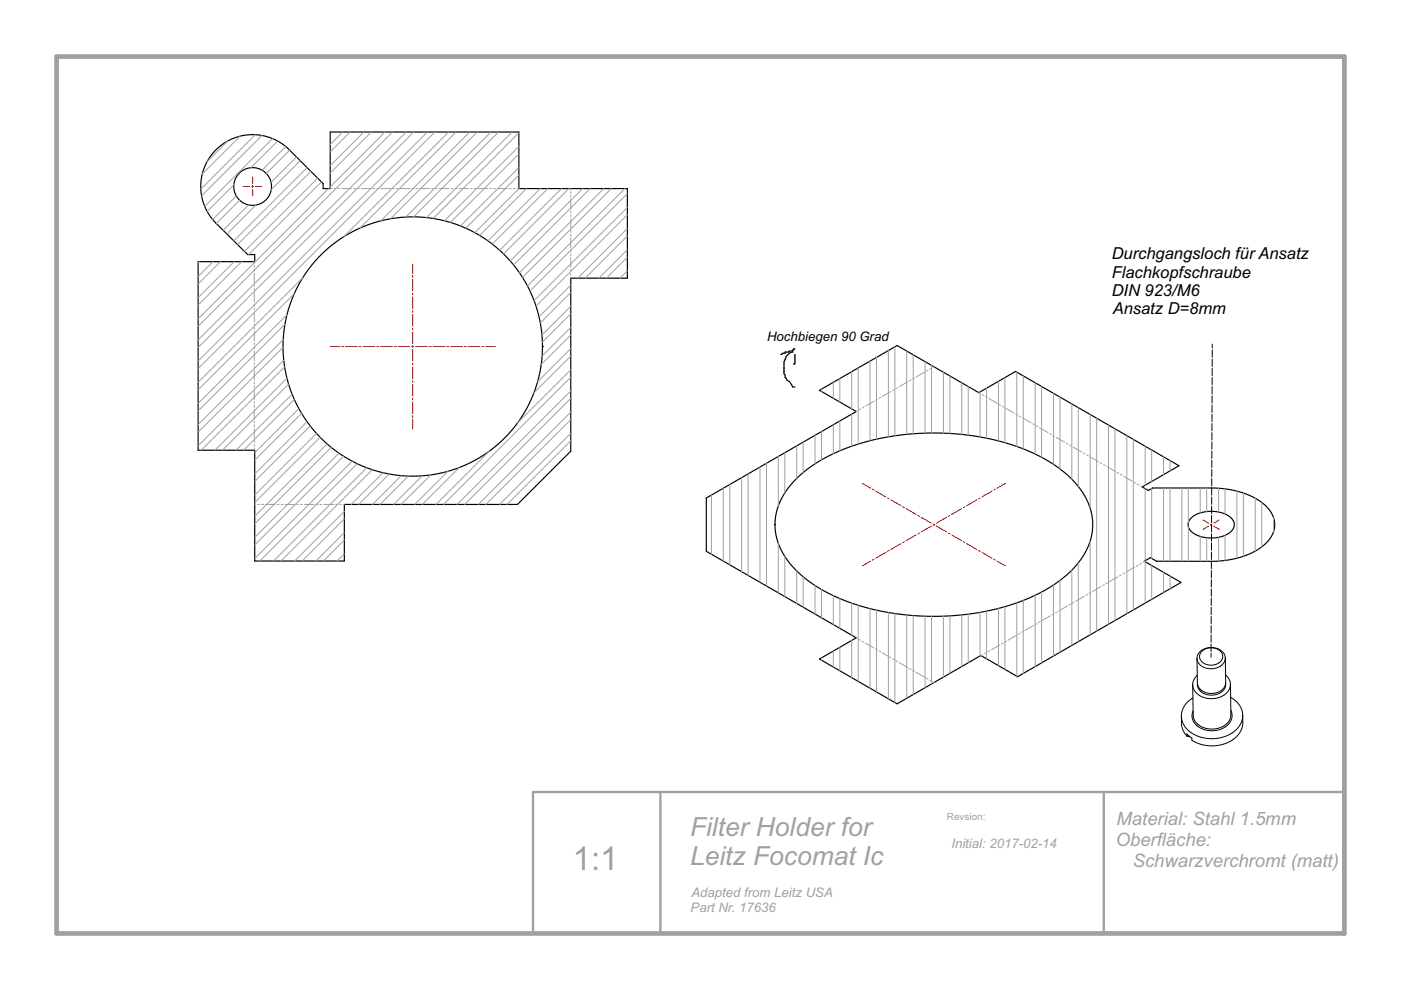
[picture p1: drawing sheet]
<svg xmlns="http://www.w3.org/2000/svg" width="297mm" height="210mm" viewBox="0 0 297 210" stroke-linecap="round" stroke-linejoin="round" font-family="sans-serif">
<g fill="none" stroke="#000" stroke-width=".25">
<path d="M45.8 31.8l2.4-1.9 2.9-1.1 1.5-.2h1.5l3 .5 2.1 1 2 1.5 7.3 7.3v1.1h1.5v-12h40v12h23v19h-12v36.7l-11.3 11.3h-36.7v11.9h-19v-23.4h-12v-40h12v-1.5h-1.5l-6.7-6.7-1.6-1.9-1-2.3-.4-1.4-.2-1.6 .2-3 .5-1.5 .6-1.4 .9-1.3zM115 73.5h.1M167.8 74.4h-.4l-.3 .2h-.6v.3h-.5l-.5 .2M168.5 74l-.4 .2v.4a1.87 1.87 0 0 0-1.6 1.7l-.3 .4v2.6l.3 .2v.5l.4 .7 .5 .2 .7 1.2h.4M168.5 75.1v1.9l-.2 .2h.2M149.8 105.6l31.7-18.3-7.8-4.5 16.5-9.5 17.3 10 7.8-4.5 34.7 19.9-7.8 4.5 1.3 .8 .9-.5h12.7l3 .2a13.2 13.2 0 0 1 9.4 4.9 5.2 5.2 0 0 1-1.7 7.1 17.8 17.8 0 0 1-11 3.3h-11.6l-1.3-.8-1.3 .8 7.8 4.5-34.6 20-7.8-4.5-17.8 10.2-16.5-9.5 7.8-4.5-31.7-18.3zM168.7 101.7a35.8 35.8 0 0 1 18.7-8.9 53.7 53.7 0 0 1 32.6 3.7 21.2 21.2 0 0 1 10.9 10.5 12.4 12.4 0 0 1-3.2 13.4 34.7 34.7 0 0 1-18.4 9.1 54 54 0 0 1-33.3-3.5 21.2 21.2 0 0 1-10.9-10.5 12.4 12.4 0 0 1 3.2-13.4zM252.5 109.8l1-.7 1.4-.5 1.7-.2 1.6 .1 1.5 .5 1.2 .7 .6 .9 .2 .9-.3 .6-.4 .6-1.5 .9-2 .4-2.1-.1-1.9-.6-1.2-1-.4-.6v-.7l.2-.6z"/>
<circle cx="53.6" cy="39.5" r="4"/>
<circle cx="87.5" cy="73.5" r="27.5"/>
</g>
<g fill="none" stroke="#000" stroke-width=".21">
<path d="M257 78.1v1.5M257 76.1v1.6M257 74.2v1.6M257 73v.8M256.9 99.5v1.6M256.9 97.6v1.5M256.9 95.6v1.6M256.9 93.7v1.5M257 91.7l-.1 1.6M257 89.8v1.5M257 87.8v1.6M257 85.9v1.5"/>
<path d="M257 83.9v1.6M257 82v1.5M257 80v1.6M256.8 119v1.6M256.9 117.1l-.1 1.5M256.9 115.1v1.6M256.9 113.2v1.5M256.9 111.2v1.6M256.9 109.3v1.5M256.9 107.3v1.6M256.9 105.4v1.5M256.9 103.4v1.6"/>
<path d="M256.9 101.5v1.5M254.8 138.1l.6-.4 .8-.3h.8l.9 .1 .6 .4 .5 .5 .2 .6v.6l-.5 .8-.9 .5-1 .1-1.1-.1-.8-.5-.5-.8v-.8zM256.8 138.5v.8M256.8 136.6v1.5M256.8 134.6v1.6M256.8 132.7v1.5M256.8 130.7v1.6M256.8 128.8v1.5M256.8 126.8v1.6M256.8 124.9v1.5M256.8 122.9v1.6M256.8 121v1.5"/>
<path d="M259.8 139.5l-.3-.9-.6-.7-1-.5-1.1-.1-1.2 .2-1 .5-.6 .7-.2 .9M259.8 139.5l-.2 .9-.7 .7-.9 .5-1.2 .2-1.1-.2-1-.4-.7-.8-.2-.8M259.8 139.5l.1 5.3-.1 .6-.5 .6-.6 .6-.9 .3-.9 .1-.9-.1-.9-.3-.7-.5-.4-.6-.1-.6-.1-5.3M250.5 151.8l.1 2.5 .4 .9 .6 .9M251.6 156.1l.7 .1M252.3 156.2h.1M252.9 145.2l.1 6.7 .3 1 .7 .7 1 .6 1.1 .3 1.1 .1 1.3-.2 1-.5 .8-.6 .5-.8 .2-1M252.9 148l-1 .7-.8 1-.4 1-.2 1.1M253.8 143.2l-.7 1-.2 1M259.8 143.1l.8 .9 .3 1.1M259.9 144.9l-.2 .9-.6 .8-1 .6-1.2 .2-1.2-.2-1-.5-.6-.8-.2-.9M260.9 145.1l-.3 1.1-.9 1-1.3 .7-1.5 .2-1.5-.2-1.3-.6-.9-1-.3-1.1"/>
<path d="M260.9 145.1l.1 6.4M260.9 147.8l1.2 .9 .7 .9 .5 1 .2 1M261 150.6l.2 .8v.7l-.2 .7-.5 .7-1.5 1-2 .4-2-.3-1.5-1-.5-.6-.2-.8v-.8l.2-.7M261 151.5h.1M263.5 151.6v2.2l-.6 1.5-1.2 1.3-1.8 1-2.2 .5-2.3-.1-1.5-.4-1.2-.6v-.5l-1.1-.9v.5M263.5 151.6l-.1 1-.4 .9-.6 .9-.8 .7-2.1 1.1-2.4 .4-2.5-.3-2.2-1-.8-.8-.6-.8-.4-.9-.1-1"/>
</g>
<g fill="none" stroke="#a0a0a4" stroke-width=".21">
<path d="M48.3 29.9l-4.4 4.4M49.6 39.2l-5.7 5.6M50.9 28.9l-8 8M54.1 28.6l-11.5 11.5M55.5 28.7l-12.8 12.8M57.8 29.4l-14.4 14.4M58.9 29.9l-5.7 5.7M60.6 31.1l-5 5M61.4 31.8l-4.9 5M62.9 33.3l-5.4 5.4M63.7 34.1l-6.2 6.1M65.1 35.5l-15.5 15.6"/>
<path d="M65.9 36.3l-15.5 15.6M67.4 37.8l-15.6 15.5M68.1 38.6l-15.4 15.4M69.6 40l-27.6 27.6M70 40h.4M70.8 40h.4M71.6 40h.5M72.5 40h2M72.7 28l-2.7 2.6M74.2 28l-4.2 4.2M74.9 40h.5M75.8 40h.4"/>
<path d="M76.6 40h2.1M77.1 28l-7.1 7.1M78.7 28l-8.7 8.7M79.1 40h.4M79.9 40h.4M80.7 40h2.1M81.6 28l-11.6 11.6M83.2 40h.4M83.2 28l-41.2 41.2M84 40h.4M84.8 40h2.1M86.1 28l-44.1 44.1"/>
<path d="M87.3 40h.4M87.7 28l-45.7 45.7M88.2 40h.4M89 40h2M90.6 28l-48.6 48.6M91.5 40h.4M92.2 28l-50.2 50.2M92.3 40h.4M93.1 40h2.1M95.1 28l-22.2 22.2M95.6 40h.4M96.4 40h.4"/>
<path d="M96.7 28l-20.4 20.4M97.2 40h2.1M99.6 28l-18.8 18.8M99.7 40h.4M100.5 40h.4M101.2 28l-18.4 18.4M101.4 40h2M103.8 40h.5M104.1 28l-18 18M104.7 40h.4M105.5 40h2.1M105.7 28l-18 18"/>
<path d="M108 40h.4M108.6 28l-18.2 18.1M108.8 40h.4M109.6 40h.4l-9.3 9.3M110 37.1l-11.3 11.3M110 32.6l-14.5 14.6M110 28.1l-18.2 18.2M110 35.5l-12.4 12.4M110 31l-15.8 15.8M111.6 40l-9.9 9.9M114.5 40l-11 11.1M116.1 40l-11.7 11.7"/>
<path d="M119 40l-13.1 13.1M120.6 40l-13.8 13.8M121 40v.2M123.5 40l-15.3 15.3M125.1 40l-16.2 16.2M128 40l-17.9 17.8M129.6 40l-18.8 18.8M132.5 40l-20.7 20.6M42.3 55.5l-.3 .2M45.2 55.5l-3.2 3.1M46.7 55.5l-4.7 4.7M49.6 55.5l-7.6 7.6"/>
<path d="M50.1 41.6l-5 5M50.8 42.4l-4.9 5M51.2 55.5l-9.2 9.2M52.7 43.4l-5.4 5.4M53.9 55.4v.4M53.9 56.3v.4M53.9 57.1v.4M53.9 57.9v2.1M54.3 43.5l-6.2 6.1M64.2 58.9l-22.2 22.2M121 40.6v.4M121 41.4v.4"/>
<path d="M121 42.3v2M121 44.7v.4M121 45.6v.4M121 46.4v2M121 48.9v.4M121 49.7v.4M121 50.5v2.1M121 53v.4M121 53.8v.4M121 54.6v2.1M121 57.1v.4M121 57.9v.4"/>
<path d="M121 58.8v.2M133 54.5l-4.4 4.5M133 50l-8.9 9M133 45.5l-19.4 19.4M133 41.1l-20.6 20.6M133 57.4l-1.5 1.6M133 52.9l-6 6.1M133 48.5l-10.5 10.5M133 44l-19.8 19.7M53.9 60.4v.4M53.9 61.2v.4M53.9 62v2.1"/>
<path d="M53.9 64.5v.4M53.9 65.3v.4M53.9 66.2v2M53.9 68.6v.4M53.9 69.5v.4M53.9 70.3v2M53.9 72.8v.4M53.9 73.6v.4M53.9 74.4v2.1M53.9 76.9v.4M53.9 77.7v.4M53.9 78.5v2.1"/>
<path d="M60 73.6l-18 18M60 72l-18 18M60.2 76.4l-18.2 18.1M60.3 77.8l-17.6 17.7M60.4 68.7l-18.4 18.4M60.8 66.7l-18.8 18.9M62.4 62.3l-20.4 20.4M121 80l-27 27M121 75.5l-7.8 7.8M121 71l-6.3 6.3M121 66.5l-6 6M121 62l-6.4 6.5"/>
<path d="M121 78.4l-11.3 11.3M121 73.9l-7 7M121 69.4l-6.1 6.1M121 64.9l-6.1 6.1M121 60.4l-6.7 6.8M180.6 78.8v7.9M182 78v16.2M184.5 76.6v16.8M185.8 75.8v17.3M188.4 74.3v18.3M189.7 73.5v18.9M192.2 74.4v17.7"/>
<path d="M193.6 75.2v16.8M196 78.9l-1.8 1M196.1 76.7v15.1M196.7 78.5l-.3 .2M197.5 78.1l-.4 .2M197.5 77.5v14.3M198 77.8l-.2 .1M200 78.9v12.9M201.4 79.7v12.2M215.6 78.9v15.8M217 79.7v15.5M53.9 81v.4"/>
<path d="M53.9 81.8v.4M53.9 82.7v2M53.9 85.1v.4M53.9 86v.4M53.9 86.8v2M53.9 89.3v.4M53.9 90.1v.4M53.9 90.9v2.1M53.9 93.4v.4M53.9 94.2v.4M53.9 95v.4M60.8 80.2l-15.2 15.3"/>
<path d="M61.2 81.4l-14 14.1M61.9 83.6l-11.8 11.9M62.4 84.7l-10.8 10.8M63.4 86.6l-9.4 9.4M63.9 87.6l-9.9 10M65.1 89.4l-11.1 11.1M65.8 90.3l-11.8 11.8M67.1 91.9l-13.1 13.1M67.9 92.7l-13.9 13.9M69.4 94.1l-15.4 15.4M70.2 94.8l-16.2 16.3M71.9 96.1l-17.9 17.9"/>
<path d="M72.8 96.7l-18.8 18.8M74.7 97.8l-20.7 20.6M75.7 98.3l-20.6 20.6M77.8 99.2l-19.8 19.7M78.9 99.6l-19.3 19.3M95 99.9l-7 7.1M97.4 99.1l-7.9 7.9M103.7 95.7l-11.3 11.3M121 93.4l-13.5 13.6M121 89l-18 18M121 84.5l-22.5 22.5M121 91.9l-15.1 15.1"/>
<path d="M121 87.4l-19.6 19.6M121 82.9l-24.1 24.1M161.1 99v24.5M162.5 98.2v26M165 96.8v10.5M166.4 96v8.5M168.9 94.5v6.9M170.3 93.7v6.5M172.8 92.3v6M174.2 82.5v.5M174.2 91.5v6M176.7 81.1v3.4"/>
<path d="M176.7 90.1v6.1M178.1 80.3v4.9M178.1 89.3v6.3M180.6 87.8v6.8M181.7 87.1l-.2 .2M182.4 86.7l-.3 .2M183.2 86.3l-.4 .2M185.3 85.1l-1.8 1M186 84.7l-.3 .2M186.7 84.3l-.3 .2M188.9 83l-1.8 1.1M189.6 82.6l-.4 .2"/>
<path d="M190.3 82.2l-.4 .2M192.4 81l-1.7 1M193.2 80.5l-.4 .2M193.9 80.1l-.4 .2M203.9 81.2v10.9M205.3 82v10.3M207.5 83.3l.4 .2M207.8 83.1v9.5M208.2 83.7l.4 .2M208.9 84.1l.4 .2M209.2 82.3v10.6M209.7 84.5l1.7 1"/>
<path d="M211.7 80.9v12.6M211.8 85.7l.4 .2M212.5 86.1l.4 .2M213.1 80.1v13.8M213.2 86.5l1.8 1.1M215.4 87.8l.3 .2M216.1 88.2l.3 .2M216.8 88.6l1.8 1M218.9 89.8l.4 .3M219.5 81.1v15.2M219.7 90.3l.3 .2M220.4 90.7l1.8 1"/>
<path d="M220.8 81.9v15.1M222.5 91.9l.4 .2M223.2 92.3l.4 .2M223.4 83.4v15M224 92.7l1.7 1.1M224.7 84.2v15.2M226.1 94l.4 .2M226.8 94.4l.4 .2M227.2 85.6v16M227.5 94.8l1.8 1M228.6 86.4v16.7M229.7 96l.3 .2"/>
<path d="M230.4 96.4l.3 .3M231.1 96.9l1.8 1M231.1 87.9v19.9M232.5 88.7v45.1M233.2 98.1l.4 .2M234 98.5l.3 .2M234.7 98.9l1.8 1.1M235 90.1v42.3M236.4 90.9v40.7M238.9 92.4v37.7M240.3 93.2v36.1M242.8 94.6v8.3"/>
<path d="M244.2 95.4v6.7M246.7 96.9v3.7M248.1 97.7v2.1M54 107h.2M54.6 107h.4M55.5 107h.4M56.3 107h2M58.8 107h.4M59.6 107h.4M60.4 107h2.1M62.9 107h.4M63.7 107h.4"/>
<path d="M64.5 107h2.1M67 107h.4M67.8 107h.5M68.7 107h2M71.1 107h.5M72 107h.4M72.8 107h.2M73 114.5l-4.4 4.4M73 110l-8.9 8.9M73 117.4l-1.5 1.5M73 112.9l-6 6M73 108.4l-10.5 10.5"/>
<path d="M81.2 100.2l-6.7 6.8M82.5 100.5l-6.4 6.5M85.1 100.8l-6.1 6.2M86.6 100.9l-6 6.1M89.5 100.9l-6 6.1M91.3 100.7l-6.3 6.3M150.8 105v12.5M153.4 103.5v15.5M154.7 102.7v17.1M157.2 101.3v19.9M158.6 100.5v21.5M165 115.2v10.5"/>
<path d="M166.4 118v8.5M228.6 119.3v16.8M231.1 114.7v19.9M236.8 100.2l.4 .2M237.5 100.6l.4 .2M238.3 101l1.7 1M240.4 102.2l.4 .2M241.1 102.6l.4 .2M241.3 119.8l-.4 .2M241.8 103l.4 .2M242 119.4l-.4 .2M242.7 119l-.3 .2"/>
<path d="M242.8 103.6v15.3M242.8 119.1v8.8M244.2 103.6v14.8M244.2 119.9v7.2M246.7 103.5v15.5M248.1 103.5v15.5M250.6 103.5v15.5M252 103.5v7.3M252 111.7v7.3M254.5 103.5v5.3M254.5 113.7v5.3M255.8 103.5v5"/>
<path d="M255.8 114v5M258.4 103.5v5.1M258.4 113.9v5.1M259.7 103.7v5.3M259.7 113.5v5.3M262.2 104.1v14.3M263.6 104.5v13.4M266.1 105.6v11.2M267.5 106.5v9.5M270 109.8v2.9M168.9 121v6.9M170.3 122.3v6.4"/>
<path d="M172.8 124.1v6.1M174.2 125v6M174.2 139.5v.5M176.7 126.3v6.1M176.7 138v3.4M178.1 126.9v6.3M178.1 137.2v5M180.6 127.9v6.8M180.6 135.8v7.9M181.5 135.2l.2 .1M182 128.3v16.2M182.1 135.5l.3 .3"/>
<path d="M182.8 136l.4 .2M183.5 136.4l1.8 1M184.5 129v16.9M185.7 137.6l.3 .2M185.8 129.4v17.3M186.4 138l.3 .2M187.1 138.4l1.8 1.1M188.4 129.9v18.3M189.2 139.7l.4 .2M189.7 130.1v18.9M192.2 130.4v17.6M193.6 130.5v16.8"/>
<path d="M196.1 130.6v15.2M197.5 130.7v14.3M200 130.6v13M201.4 130.6v12.2M203.9 130.4v10.9M205.3 130.2v10.3M207.8 129.8v9.3M208.4 138.8l-.3 .2M209.1 138.4l-.3 .2M209.2 129.6v10.1M209.8 138l-.3 .2M211.7 129v12.1"/>
<path d="M212 136.7l-1.8 1.1M212.7 136.3l-.4 .2M213.1 128.6v13.3M213.4 135.9l-.4 .2M215.6 134.7l-1.8 1M215.6 127.8v15.6M216.3 134.3l-.4 .2M217 127.3v15.5M217 133.9l-.4 .2M219.1 132.6l-1.8 1.1M219.5 126.2v15.1M219.8 132.2l-.3 .2"/>
<path d="M220.6 131.8l-.4 .2M220.8 125.5v15M222.7 130.6l-1.8 1M223.4 124v15.1M223.4 130.1l-.3 .3M224.1 129.7l-.3 .2M224.7 123.1v15.2M226.3 128.5l-1.8 1M227 128.1l-.4 .2M227.2 120.9v15.9M227.7 127.7l-.4 .2M229.9 126.4l-1.8 1.1"/>
<path d="M230.6 126l-.4 .2M231.3 125.6l-.4 .2M233.4 124.4l-1.8 1M234.1 124l-.3 .2M234.9 123.5l-.4 .3M237 122.3l-1.8 1M237.7 121.9l-.3 .2M238.4 121.5l-.3 .2M240.6 120.2l-1.8 1.1M246.7 121.3v4.3M248.1 122.1v2.7M189.9 140.1l.4 .2"/>
<path d="M190.7 140.5l1.7 1M192.8 141.7l.4 .2M193.5 142.1l.4 .3M194.2 142.6l1.8 1M196.4 143.8l.3 .2M197.1 144.2l.4 .2M197.8 144.6l.2 .1"/>
</g>
<g fill="none" stroke="#f00" stroke-width=".21">
<path d="M51.6 39.5h1.3M53.4 39.5h.4M53.6 37.5v1.4M53.6 39.3v.4M54.2 39.5h1.4M53.6 40.2v1.3M87.5 56v2M87.5 58.4v.4M87.5 59.2v2.5M70 73.5h2M72.4 73.5h.5M73.3 73.5h2.4"/>
<path d="M76.2 73.5h.4M77 73.5h2.5M79.9 73.5h.4M80.7 73.5h2.5M83.6 73.5h.4M84.4 73.5h2.5M87.3 73.5h.4M87.5 62.1v.4M87.5 62.9v2.5M87.5 65.8v.4M87.5 66.7v2.4M87.5 69.5v.5"/>
<path d="M87.5 70.4v2.4M87.5 73.3v.4M87.5 74.1v2.5M87.5 77v.4M87.5 77.8v2.5M88.1 73.5h2.5M91 73.5h.4M91.8 73.5h2.5M94.7 73.5h.4M95.6 73.5h2.4M98.4 73.5h.5M99.3 73.5h2.5"/>
<path d="M102.2 73.5h.4M103 73.5h2M87.5 80.7v.4M87.5 81.5v2.5M87.5 84.4v.4M87.5 85.2v2.5M87.5 88.1v.4M87.5 88.9v2.1M182.8 102.5l1.8 1M184.6 119l-1.8 1M184.9 103.7l.4 .2M185.3 118.6l-.4 .2"/>
<path d="M185.7 104.1l2.1 1.3M187.8 117.1l-2.1 1.3M188.2 105.6l.3 .2M188.5 116.7l-.3 .2M188.9 106l2.1 1.2M191 115.3l-2.1 1.2M191.4 107.4l.3 .2M191.7 114.9l-.3 .2M192.1 107.8l2.1 1.3M194.2 113.4l-2.1 1.2M194.6 109.3l.4 .2M195 113l-.4 .2"/>
<path d="M195.3 109.7l2.2 1.2M197.5 111.6l-2.2 1.2M197.8 111.1l.4 .2M198.2 111.1l-.4 .2M198.5 111.6l2.2 1.2M200.7 109.7l-2.2 1.2M201 113l.4 .2M201.4 109.3l-.4 .2M201.8 113.4l2.1 1.2M203.9 107.8l-2.1 1.3M204.3 114.9l.3 .2M204.6 107.4l-.3 .2"/>
<path d="M205 115.3l2.1 1.2M207.1 106l-2.1 1.2M207.5 116.7l.3 .2M207.8 105.6l-.3 .2M208.2 117.1l2.1 1.3M210.3 104.1l-2.1 1.3M210.7 118.6l.3 .2M211 103.7l-.3 .2M211.4 119l1.8 1M213.2 102.5l-1.8 1M255.1 110.2l1.2 .7M256.3 111.6l-1.2 .6"/>
<path d="M256.6 111.1l.4 .2M257 111.1l-.4 .2M257.3 111.6l1.2 .6M258.5 110.2l-1.2 .7"/>
</g>
<path d="M140 167.9v30M234 167.9v30M285 167.9h-172v30" fill="none" stroke="#a0a0a4" stroke-width=".5"/>
<path d="M12 12h273v185.9h-273z" fill="none" stroke="#a0a0a4" stroke-width="1"/>
<text font-size="7" fill="#a0a0a4" x="121.4" y="184.4">1:1</text>
<g font-size="5.6" fill="#a0a0a4">
<text x="146.3" y="177.3">Filter Holder for</text>
<text x="146.3" y="183.5">Leitz Focomat Ic</text>
</g>
<g font-size="3.9" fill="#a0a0a4">
<text x="236.6" y="179.4">Oberfläche:</text>
<text x="236.7" y="175">Material: Stahl 1.5mm</text>
<text x="240.2" y="183.7">Schwarzverchromt (matt)</text>
</g>
<g font-size="3.5">
<text x="235.7" y="58.9">Flachkopfschraube</text>
<text x="235.7" y="55">Durchgangsloch fürAnsatz</text>
<text x="235.7" y="62.7">DIN 923/M6</text>
<text x="235.9" y="66.6">Ansatz D=8mm</text>
</g>
<text font-size="2.8" x="162.6" y="72.3">Hochbiegen 90 Grad</text>
<g font-size="2.8" fill="#a0a0a4">
<text x="201.7" y="179.8">Initial: 2017-02-14</text>
<text x="146.6" y="190.2">Adapted from Leitz USA</text>
<text x="146.4" y="193.3">Part Nr. 17636</text>
</g>
<text font-size="2.1" fill="#a0a0a4" x="200.8" y="173.8">Revsion:</text>
</svg>
